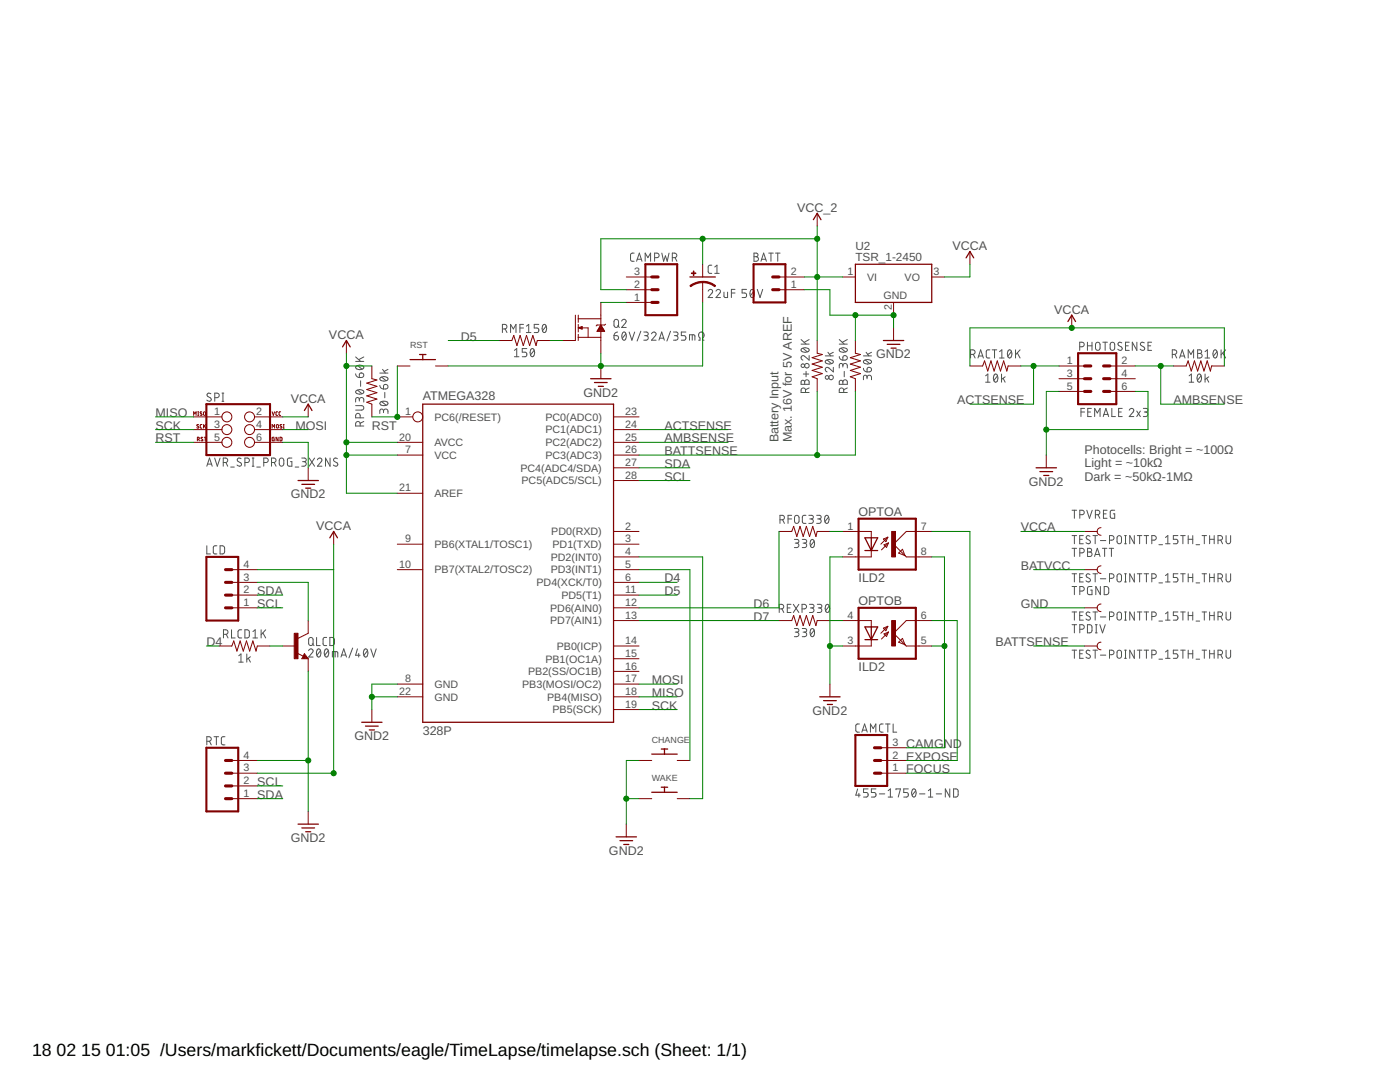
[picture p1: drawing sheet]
<svg xmlns="http://www.w3.org/2000/svg" width="279mm" height="216mm" viewBox="0 0 279 216" stroke-linecap="round" stroke-linejoin="round" font-family="sans-serif">
<g fill="none" stroke="#505050" stroke-width=".2">
<path d="M126.6 50.5h-.6l-.2 .4 .1 1 .1 .2h.6M127 52.1l.6-1.6 .5 1.6M127.2 51.7h.8M128.8 52.1v-1.6l.5 .9 .5-.9v1.6M130.6 51.4h.5a.46 .46 0 0 0 .5-.4 .46 .46 0 0 0-.5-.5h-.5v1.6M132.1 50.5l.3 1.6 .4-1 .4 1 .3-1.6M134.2 51.4h.4a.46 .46 0 0 0 .5-.4 .46 .46 0 0 0-.5-.5h-.4v1.6M134.7 51.4l.4 .7M141.3 58.1a.44 .44 0 0 1 .7-.3 .44 .44 0 0 1 .1 .7l-.8 .9h.9M142 52.9l-.5 .1-.2 .3 .1 1 .1 .2h.5M142.6 54.5h.9M142.6 53.3l.5-.4v1.6"/>
<path d="M142.9 58.1a.44 .44 0 0 1 .6-.3 .44 .44 0 0 1 .2 .7l-.8 .9h.9M144.5 58.3v.9l.3 .2h.4v-1.1M146 58.5h.7M146.7 57.7h-.7v1.7M149 57.7h-.9v.8h.5a.46 .46 0 0 1 .4 .4 .46 .46 0 0 1-.4 .5h-.5M149.9 57.8l.2-.1a.97 .97 0 0 1 0 1.7 1.02 1.02 0 0 1-.2-1.6zM150.5 50.5h.4a.36 .36 0 0 1 .4 .4 .36 .36 0 0 1-.4 .3 .46 .46 0 0 1 .5 .5 .46 .46 0 0 1-.5 .4h-.4zM150.5 58.1l-.7 .9M150.5 51.2h.4M151.1 57.7l.6 1.7 .5-1.7M151.9 52.1l.5-1.6 .6 1.6M152 51.7h.8"/>
<path d="M153.4 50.5h.9M153.9 50.5v1.6M154.8 50.5h.9M155.2 50.5v1.6M42.1 78.6l-.2-.1a.38 .38 0 0 0-.5 .1 .38 .38 0 0 0 .1 .5l.5 .3a.41 .41 0 0 1 0 .6 .41 .41 0 0 1-.6 0l-.1-.2M42.9 79.4h.4a.46 .46 0 0 0 .5-.5 .46 .46 0 0 0-.5-.5h-.4v1.7M44.3 78.4h.4M44.5 78.4v1.7M71 74.6l.1 .4 .6 .3M71 72.1h1.6M71 71.2l1 .9M71.1 78a1 1 0 0 1 1.5 .2 .97 .97 0 0 1-1.6 0z"/>
<path d="M71.1 73.1a1.02 1.02 0 0 1 1.5 .2 .95 .95 0 0 1-1.6 0zM71.4 77.9l.8 .7M71.4 72.9l.8 .8M71.7 79.8a.44 .44 0 0 1 .5-.5 .44 .44 0 0 1 .4 .5v.4M71.8 74.5a.47 .47 0 0 1 .8 .2 .47 .47 0 0 1-.4 .6h-.5zM72 76v1.1M72.6 71.2l-1 .6M75.8 76.9l.3 .6 .4 .1M75.8 74.4h1.6M75.9 75.4a1 1 0 0 1 1.5 .2 .97 .97 0 0 1-1.6 0zM76.2 75.2l.9 .8M76.3 73.7l.6 .7"/>
<path d="M76.6 76.8a.47 .47 0 0 1 .8 .2 .47 .47 0 0 1-.4 .6h-.5zM76.8 78.3v1.1M77.4 73.7l-.7 .4M100.3 65.6h.4a.46 .46 0 0 0 .5-.4 .46 .46 0 0 0-.5-.5h-.4v1.7M100.8 65.6l.4 .8M101.9 66.4v-1.7l.5 .9 .6-.9v1.7M102.7 69.9l.4-.3v1.6M102.7 71.2h.9M103.8 65.4h.7M104.5 64.7h-.7v1.7M105.1 65.1l.4-.4v1.7M105.1 66.4h.9"/>
<path d="M105.1 69.6h-.9v.7h.6a.46 .46 0 0 1 .3 .4 .46 .46 0 0 1-.3 .5h-.6M106 69.7l.2-.1a.95 .95 0 0 1 0 1.6 1.04 1.04 0 0 1-.2-1.5zM106.6 69.9l-.7 .9M107.5 64.7h-.9v.7h.6a.46 .46 0 0 1 .3 .5 .46 .46 0 0 1-.3 .5h-.6M108.4 64.8l.2-.1a.95 .95 0 0 1 0 1.7 1.04 1.04 0 0 1-.2-1.6zM109 65.1l-.7 .9M122.5 67h.6a.45 .45 0 0 1 .3 .5 .45 .45 0 0 1-.4 .4 .45 .45 0 0 1-.5-.5zM122.7 63.8l.3-.1 .3 .1a1.33 1.33 0 0 1 .1 1.3l-.4 .2-.3-.1-.2-.3zM123.3 66.3l-.6 .2-.2 .5M123.3 65l.3 .3M124.1 64.1a.45 .45 0 0 1 .6-.4 .45 .45 0 0 1 .1 .7l-.7 .9h.9M124.3 66.4l.2-.1a.97 .97 0 0 1 0 1.6 1 1 0 0 1-.2-1.5z"/>
<path d="M124.9 66.6l-.7 .9M125.6 66.3l.5 1.6 .6-1.6M127.9 66.1l-.8 2M128.5 66.3h.5a.36 .36 0 0 1 .4 .3 .36 .36 0 0 1-.4 .4h-.3M128.9 67a.46 .46 0 0 1 .5 .4 .46 .46 0 0 1-.5 .5h-.4M130 66.6a.45 .45 0 0 1 .7-.3 .45 .45 0 0 1 .1 .7l-.8 .9h.9M131.5 67.9l.6-1.6 .5 1.6M131.6 67.5h.9M133.8 66.1l-.7 2M134.4 66.3h.6a.36 .36 0 0 1 .3 .3 .36 .36 0 0 1-.3 .4h-.4M134.9 67a.46 .46 0 0 1 .4 .4 .46 .46 0 0 1-.4 .5h-.5M136.9 66.3h-.9v.7h.5a.46 .46 0 0 1 .4 .4 .46 .46 0 0 1-.4 .5h-.5"/>
<path d="M137.6 67.9v-1.1l1 .1 .1 1M138.2 66.8v1.1M139.4 67.9h.3v-.5a.62 .62 0 0 1-.2-.9 .62 .62 0 0 1 1 0 .62 .62 0 0 1-.3 .9v.5h.3M159.9 68.7h1.6M159.9 67.8l1 .9M160 76l.4-.1 .2 .3a.44 .44 0 0 1 .4-.4 .44 .44 0 0 1 .5 .4v.5h-1.6zM160 69.6a1 1 0 0 1 1.5 .2 .95 .95 0 0 1-1.6 0zM160.2 69.5l.9 .7M160.3 74.6h1.1M160.6 76.2v.5M160.8 78.3v-.4a.44 .44 0 0 0-.5-.5 .44 .44 0 0 0-.4 .5v.4h1.6M160.9 74.1v1.1"/>
<path d="M161.5 71v.9l-.9-.8a.44 .44 0 0 0-.7 .1 .44 .44 0 0 0 .3 .7M161.5 77.4l-.7 .4M161.5 67.8l-1 .5M164.7 71h1.6M164.8 71.9a1 1 0 0 1 1.5 .3 .95 .95 0 0 1-1.6 0zM165.1 71.8l.8 .8M165.2 70.3l.6 .7M166.3 73.3v.9l-.9-.8a.45 .45 0 0 0-.7 .2 .45 .45 0 0 0 .4 .6M166.3 70.3l-.8 .4M167.5 71.1l.1 .5 .6 .3M167.5 68.7h1.6M167.5 67.8l1 .9"/>
<path d="M167.6 76l.4-.1 .2 .3a.44 .44 0 0 1 .5-.4 .44 .44 0 0 1 .4 .4v.5h-1.6zM167.6 69.6a1 1 0 0 1 1.5 .2 .95 .95 0 0 1-1.6 0zM167.9 69.5l.8 .7M168.2 73a.44 .44 0 0 1 .5-.5 .44 .44 0 0 1 .4 .5v.4M168.2 73.2v-.3a.36 .36 0 0 0-.3-.4 .36 .36 0 0 0-.4 .4v.5M168.2 76.2v.5M168.3 71.1a.46 .46 0 0 1 .7 .1 .46 .46 0 0 1-.3 .7h-.5zM168.4 78.3v-.4a.44 .44 0 0 0-.5-.5 .44 .44 0 0 0-.4 .5v.4h1.6M168.5 74.1v1.1M169.1 77.4l-.7 .4M169.1 67.8l-1 .5M172.3 73.5l.1 .4 .6 .3"/>
<path d="M172.3 71h1.6M172.4 71.9a1 1 0 0 1 1.5 .3 .95 .95 0 0 1-1.6 0zM172.7 71.8l.9 .8M172.8 70.3l.6 .7M173 75.3a.44 .44 0 0 1 .5-.4 .44 .44 0 0 1 .4 .4v.5M173 75.6v-.4a.36 .36 0 0 0-.3-.3 .36 .36 0 0 0-.4 .3v.6M173.1 73.4a.47 .47 0 0 1 .8 .2 .47 .47 0 0 1-.4 .6h-.5zM173.9 70.3l-.7 .4M193.7 70.7h.5a.46 .46 0 0 0 .4-.4 .46 .46 0 0 0-.4-.5h-.5v1.6M194.2 70.7l.4 .7M195.2 71.4l.5-1.6 .6 1.6M195.3 71h.8"/>
<path d="M196.7 75l.4-.4v1.7M196.7 76.3h.9M197.5 69.8h-.5l-.2 .4 .1 1.1 .6 .1M198 69.8h.9M198.5 74.7l.2-.1a.97 .97 0 0 1 0 1.7 1.02 1.02 0 0 1-.2-1.6zM198.5 69.8v1.6M199.1 75l-.7 .9M199.5 71.4h.9M199.5 70.2l.4-.4v1.6M199.9 74.6v1.7M200.2 75.5l.4 .8M200.6 75.2l-.7 .5"/>
<path d="M201.3 69.9l.2-.1a.95 .95 0 0 1 0 1.6 1.04 1.04 0 0 1-.2-1.5zM201.8 70.2l-.7 .9M202.7 69.8v1.6M203 70.4l.6 1M203.6 69.8l-.9 1M215.5 69.2h.4a.46 .46 0 0 0 .5-.5 .46 .46 0 0 0-.5-.4h-.4v1.6M217 68.3v1.6M217 69h.9M217.9 68.3v1.6M218.8 68.4l.3-.1 .3 .1 .1 1.1a.46 .46 0 0 1-.4 .4 .46 .46 0 0 1-.5-.4v-.8zM220.1 68.3h.9M220.6 68.3v1.6"/>
<path d="M221.7 68.4l.3-.1 .3 .1 .2 1.1a.46 .46 0 0 1-.5 .4 .46 .46 0 0 1-.4-.4zM223.9 68.4l-.2-.1a.38 .38 0 0 0-.5 .1 .38 .38 0 0 0 .1 .6l.5 .2a.44 .44 0 0 1-.1 .7 .44 .44 0 0 1-.6-.2M224.6 69h.6M225.4 68.3h-.8v1.6h.8M226.9 68.3v1.6l-.9-1.6v1.6M228.4 68.4l-.2-.1a.37 .37 0 0 0-.5 .2 .37 .37 0 0 0 .1 .5l.5 .2a.38 .38 0 0 1 .1 .6 .38 .38 0 0 1-.5 .1l-.4-.2M229.1 69h.6M229.8 68.3h-.7v1.6h.7M234 70.7h.4a.46 .46 0 0 0 .4-.4 .46 .46 0 0 0-.4-.5h-.4v1.6M234.5 70.7l.3 .7M235.4 71.4l.5-1.6 .6 1.6M235.5 71h.9"/>
<path d="M237.1 71.4v-1.6l.6 .9 .5-.9v1.6M237.3 76.3h.9M237.3 75l.5-.4v1.7M239 69.8h.5a.36 .36 0 0 1 .3 .4 .36 .36 0 0 1-.3 .3 .46 .46 0 0 1 .4 .5 .46 .46 0 0 1-.4 .4h-.5zM239 70.5h.5M239.1 74.7l.2-.1a.95 .95 0 0 1 0 1.7 1.04 1.04 0 0 1-.2-1.6zM239.7 75l-.7 .9M240.5 74.6v1.7M240.5 71.4h.9M240.5 70.2l.5-.4v1.6M240.8 75.5l.4 .8M241.2 75.2l-.7 .5"/>
<path d="M242.3 69.9l.2-.1a.95 .95 0 0 1 0 1.6 1.04 1.04 0 0 1-.2-1.5zM242.9 70.2l-.8 .9M243.7 69.8v1.6M244.1 70.4l.5 1M244.6 69.8l-.9 1M41.3 93l.5-1.6 .6 1.6M41.4 92.6h.8M42.8 91.4l.6 1.6 .5-1.6M44.3 80.1h.4M44.6 92.3h.4a.44 .44 0 0 0 .4-.5 .44 .44 0 0 0-.4-.4h-.4v1.6M45.1 92.3l.3 .7M46 93.2h.8"/>
<path d="M48.1 91.5a.41 .41 0 0 0-.6 0 .41 .41 0 0 0 0 .6l.5 .3a.41 .41 0 0 1 .1 .6 .41 .41 0 0 1-.6-.1l-.2-.1M48.9 92.3h.4a.44 .44 0 0 0 .5-.5 .44 .44 0 0 0-.5-.4h-.4v1.6M50.3 91.4h.4M50.3 93h.4M50.5 91.4v1.6M51.2 93.2h.8M52.6 92.3h.5a.44 .44 0 0 0 .4-.5 .44 .44 0 0 0-.4-.4h-.5v1.6M54.2 92.3h.4a.44 .44 0 0 0 .5-.5 .44 .44 0 0 0-.5-.4h-.4v1.6M54.7 92.3l.4 .7M55.9 91.5l.3-.1 .3 .1 .1 1.1a.46 .46 0 0 1-.4 .4 .46 .46 0 0 1-.5-.4v-.8zM58.3 91.4h-.7l-.2 .2v1l.2 .4h.7v-.9h-.3M58.9 93.2h.7"/>
<path d="M60.2 91.4h.6a.36 .36 0 0 1 .3 .4 .36 .36 0 0 1-.3 .3h-.4M60.7 92.1a.46 .46 0 0 1 .4 .5 .46 .46 0 0 1-.4 .4h-.5M61.7 91.4l1.1 1.6M62.8 91.4l-1.1 1.6M63.4 91.8a.44 .44 0 0 1 .6-.4 .44 .44 0 0 1 .1 .7l-.7 .9h.8M65.9 91.4v1.6l-.9-1.6v1.6M67.3 91.5a.41 .41 0 0 0-.6 0 .41 .41 0 0 0 0 .6l.5 .3a.41 .41 0 0 1 .1 .6 .41 .41 0 0 1-.6-.1l-.2-.1M71 80.9h1.2a.44 .44 0 0 1 .4 .5 .44 .44 0 0 1-.4 .4h-1.2M71.7 80v-.3a.37 .37 0 0 0-.4-.4 .37 .37 0 0 0-.3 .4v.5M71.9 85v-.4a.46 .46 0 0 0-.5-.5 .46 .46 0 0 0-.4 .5v.4h1.6M71.9 83.4v-.5a.46 .46 0 0 0-.5-.4 .46 .46 0 0 0-.4 .4v.5h1.6M72.6 84.1l-.7 .4"/>
<path d="M75.9 80.2a1 1 0 0 1 1.5 .3 .97 .97 0 0 1-1.6 0zM76.2 80.1l.9 .8M76.5 82.1a.44 .44 0 0 1 .5-.5 .44 .44 0 0 1 .4 .5v.4M76.5 82.3v-.3a.37 .37 0 0 0-.3-.4 .37 .37 0 0 0-.4 .4v.5M215.7 82.2h.8M216.5 81.5h-.8v1.6M217.1 82.2h.5M217.8 81.5h-.7v1.6h.7M218.5 83.1v-1.6l.5 .9 .5-.9v1.6M220.2 83.1l.5-1.6 .6 1.6M220.3 82.7h.8M221.9 81.5v1.6h.7"/>
<path d="M223.2 82.2h.6M224 81.5h-.8v1.6h.8M225.4 81.9a.45 .45 0 0 1 .6-.4 .45 .45 0 0 1 .1 .7l-.7 .9h.9M226.9 82l.7 1.1M227.6 82l-.7 1.1M228.2 81.5h.5a.36 .36 0 0 1 .4 .4 .36 .36 0 0 1-.4 .3h-.3M228.6 82.2a.46 .46 0 0 1 .5 .5 .46 .46 0 0 1-.5 .4h-.4M41.3 108.9v1.6h.7M43.3 108.9h-.5l-.2 .4v1l.2 .2h.5M43.9 108.9h.7l.2 .3v.9l-.2 .4h-.7zM155.7 103.7h.4a.44 .44 0 0 0 .4-.4 .44 .44 0 0 0-.4-.5h-.4v1.6M156.2 103.7l.3 .7"/>
<path d="M157.3 103.5h.7M158 102.8h-.7v1.6M158.5 107.6h.6a.37 .37 0 0 1 .3 .4 .37 .37 0 0 1-.3 .4h-.4M158.7 103l.3-.2 .3 .2 .2 .3v.7a.46 .46 0 0 1-.5 .4 .46 .46 0 0 1-.4-.4zM159 108.4a.44 .44 0 0 1 .4 .4 .44 .44 0 0 1-.4 .5h-.5M160.1 107.6h.5a.37 .37 0 0 1 .4 .4 .37 .37 0 0 1-.4 .4h-.3M160.5 108.4a.44 .44 0 0 1 .5 .4 .44 .44 0 0 1-.5 .5h-.4M160.8 102.8h-.5l-.2 .4v1l.2 .2h.5M161.4 102.8h.6a.36 .36 0 0 1 .3 .4 .36 .36 0 0 1-.3 .3h-.4M161.9 107.8l.2-.2a.97 .97 0 0 1 0 1.7 1 1 0 0 1-.2-1.5zM161.9 103.5a.44 .44 0 0 1 .4 .5 .44 .44 0 0 1-.4 .4h-.5M162.5 108l-.7 .9"/>
<path d="M163 102.8h.5a.36 .36 0 0 1 .4 .4 .36 .36 0 0 1-.4 .3h-.3M163.4 103.5a.44 .44 0 0 1 .5 .5 .44 .44 0 0 1-.5 .4h-.4M164.8 102.9l.2-.1a.93 .93 0 0 1 0 1.6 1.02 1.02 0 0 1-.2-1.5zM165.4 103.2l-.8 .9M214 114.5h.9M214 106.9h.9M214 109.4h.9M214 117h.9M214 101.8h.9M214.4 101.8v1.6M214.4 106.9v1.6M214.4 109.4v1.6"/>
<path d="M214.4 114.5v1.6M214.4 117v1.7M215.5 107.6h.5M215.5 115.2h.5M215.5 110.3h.4a.46 .46 0 0 0 .5-.4 .46 .46 0 0 0-.5-.5h-.4v1.6M215.5 117.9h.4a.46 .46 0 0 0 .5-.4 .46 .46 0 0 0-.5-.5h-.4v1.7M215.5 102.7h.4a.44 .44 0 0 0 .5-.4 .44 .44 0 0 0-.5-.5h-.4v1.6M216.2 114.5h-.7v1.6h.7M216.2 106.9h-.7v1.6h.7M216.9 101.8l.5 1.6 .6-1.6M217 109.4h.5a.37 .37 0 0 1 .4 .4 .37 .37 0 0 1-.4 .4 .44 .44 0 0 1 .5 .4 .44 .44 0 0 1-.5 .4h-.5zM217 110.2h.5"/>
<path d="M217.5 114.6a.41 .41 0 0 0-.5-.1 .41 .41 0 0 0-.1 .6l.5 .3a.44 .44 0 0 1 0 .7 .44 .44 0 0 1-.7-.2M217.5 107a.41 .41 0 0 0-.5-.1 .41 .41 0 0 0-.1 .6l.5 .3a.44 .44 0 0 1 0 .7 .44 .44 0 0 1-.7-.2M217.9 117h-.5l-.3 .3-.1 1 .3 .3 .6 .1v-.9h-.2M218.1 114.5h.9M218.1 106.9h.9M218.4 111l.6-1.6 .5 1.6M218.6 106.9v1.6M218.6 114.5v1.6M218.6 110.6h.8M218.6 102.7h.5a.44 .44 0 0 0 .4-.4 .44 .44 0 0 0-.4-.5h-.5v1.6M219.1 102.7l.4 .7M219.6 115.5h1.1"/>
<path d="M219.6 107.9h1.1M219.6 117v1.7l-.9-1.7v1.7M220 109.4h.9M220.2 102.5h.5M220.4 117l.6 .1 .2 .2 .1 .9-.3 .4-.6 .1zM220.5 109.4v1.6M220.9 101.8h-.7v1.6h.7M221.4 109.4h.8M221.4 115.4h.5a.46 .46 0 0 0 .4-.5 .46 .46 0 0 0-.4-.4h-.5v1.6M221.4 107.8h.5a.46 .46 0 0 0 .4-.5 .46 .46 0 0 0-.4-.4h-.5v1.6M221.8 109.4v1.6M222.5 101.8h-.7l-.2 .2v1.1l.2 .3h.7v-.9h-.3"/>
<path d="M223.1 114.6l.3-.1 .3 .1 .1 1.1a.44 .44 0 0 1-.4 .4 .44 .44 0 0 1-.5-.4zM223.1 107l.3-.1 .3 .1 .1 1.1a.44 .44 0 0 1-.4 .4 .44 .44 0 0 1-.5-.4zM224.4 114.5h.4M224.4 116.1h.4M224.4 106.9h.4M224.4 108.5h.4M224.6 106.9v1.6M224.6 114.5v1.6M226.4 106.9v1.6l-.9-1.6v1.6M226.4 114.5v1.6l-.9-1.6v1.6M227 114.5h.9M227 106.9h.9"/>
<path d="M227.4 106.9v1.6M227.4 114.5v1.6M228.3 114.5h.9M228.3 106.9h.9M228.8 106.9v1.6M228.8 114.5v1.6M229.9 115.4h.4a.46 .46 0 0 0 .5-.5 .46 .46 0 0 0-.5-.4h-.4v1.6M229.9 107.8h.4a.46 .46 0 0 0 .5-.5 .46 .46 0 0 0-.5-.4h-.4v1.6M231.3 116.3h.7M231.3 108.7h.7M232.6 116.1h.9M232.6 114.9l.5-.4v1.6"/>
<path d="M232.6 107.3l.5-.4v1.6M232.6 108.5h.9M235.1 114.5h-.9v.7h.5a.45 .45 0 0 1 .4 .5 .45 .45 0 0 1-.4 .4h-.5M235.1 106.9h-.9v.7h.5a.45 .45 0 0 1 .4 .5 .45 .45 0 0 1-.4 .4h-.5M235.6 114.5h.9M235.6 106.9h.9M236.1 106.9v1.6M236.1 114.5v1.6M237.1 107.6h.9M237.1 115.2h.9M237.1 106.9v1.6M237.1 114.5v1.6"/>
<path d="M238 106.9v1.6M238 114.5v1.6M238.7 116.3h.7M238.7 108.7h.7M239.9 114.5h.9M239.9 106.9h.9M240.3 106.9v1.6M240.3 114.5v1.6M241.4 107.6h.9M241.4 115.2h.9M241.4 106.9v1.6M241.4 114.5v1.6"/>
<path d="M242.3 106.9v1.6M242.3 114.5v1.6M243.1 115.4h.4a.46 .46 0 0 0 .5-.5 .46 .46 0 0 0-.5-.4h-.4v1.6M243.1 107.8h.4a.46 .46 0 0 0 .5-.5 .46 .46 0 0 0-.5-.4h-.4v1.6M243.6 115.4l.4 .7M243.6 107.8l.4 .7M244.7 114.5v1.2a.46 .46 0 0 0 .4 .4 .46 .46 0 0 0 .5-.4v-1.2M244.7 106.9v1.2a.46 .46 0 0 0 .4 .4 .46 .46 0 0 0 .5-.4v-1.2M44.6 126.6h.5a.46 .46 0 0 0 .4-.5 .46 .46 0 0 0-.4-.4h-.5v1.6M45.1 126.6l.4 .7M46.2 125.7v1.6h.7M47.6 130.9l.5-.4v1.6"/>
<path d="M47.6 132.1h.9M48.2 125.7h-.5l-.2 .3 .1 1.2 .6 .1M48.9 125.7h.6l.2 .2v1.1l-.2 .3h-.6zM49.3 130.5v1.6M49.6 131.4l.4 .7M50 131l-.7 .6M50.5 127.3h.9M50.5 126l.4-.3v1.6M52.1 125.7v1.6M52.5 126.3l.5 1M53 125.7l-.9 1M61.6 129.8a.44 .44 0 0 1 .6-.3 .44 .44 0 0 1 .2 .7l-.8 .9h.9"/>
<path d="M61.7 127.3l.3-.1 .4 .1 .1 1.1a.44 .44 0 0 1-.5 .4 .44 .44 0 0 1-.4-.4zM62.3 128.5l.4 .3M63.2 127.2v1.6h.7M63.4 129.6l.2-.1a.97 .97 0 0 1 0 1.6 1.02 1.02 0 0 1-.2-1.5zM64 129.8l-.8 .9M64.9 129.6l.3-.1a.97 .97 0 0 1 0 1.6 1.02 1.02 0 0 1-.3-1.5zM65.2 127.2h-.5l-.2 .4v1l.2 .2h.5M65.5 129.8l-.7 .9M65.8 127.2h.6l.3 .3a1.33 1.33 0 0 1-.1 1.2l-.8 .1zM66.3 131.1v-1.1l1.1 .1v1M66.9 130v1.1M68.1 131.1l.5-1.6 .6 1.6"/>
<path d="M68.2 130.7h.8M70.4 129.3l-.8 2M71.3 129.5l-.3 1.2h.9M71.6 130.4v.7M72.7 129.6l.3-.1a.97 .97 0 0 1 0 1.6 1.02 1.02 0 0 1-.3-1.5zM73.3 129.8l-.7 .9M74 129.5l.5 1.6 .6-1.6M155.5 121.5h.5a.46 .46 0 0 0 .4-.5 .46 .46 0 0 0-.4-.4h-.5v1.6M156.1 121.5l.3 .7M157.1 121.3h.6M157.9 120.6h-.8v1.6h.8M158.3 120.6l1.1 1.6"/>
<path d="M158.5 125.4h.6a.36 .36 0 0 1 .3 .4 .36 .36 0 0 1-.3 .3h-.4M159 126.1a.46 .46 0 0 1 .4 .5 .46 .46 0 0 1-.4 .4h-.5M159.4 120.6l-1.1 1.6M160.1 121.5h.4a.46 .46 0 0 0 .5-.5 .46 .46 0 0 0-.5-.4h-.4v1.6M160.1 125.4h.5a.36 .36 0 0 1 .4 .4 .36 .36 0 0 1-.4 .3h-.3M160.5 126.1a.46 .46 0 0 1 .5 .5 .46 .46 0 0 1-.5 .4h-.4M161.5 120.6h.6a.36 .36 0 0 1 .4 .3 .36 .36 0 0 1-.4 .4h-.4M161.9 125.5l.2-.1a.97 .97 0 0 1 0 1.6 1.02 1.02 0 0 1-.2-1.5zM162 121.3a.46 .46 0 0 1 .5 .5 .46 .46 0 0 1-.5 .4h-.5M162.5 125.8l-.7 .9M163.1 120.6h.6a.36 .36 0 0 1 .3 .3 .36 .36 0 0 1-.3 .4h-.4M163.6 121.3a.46 .46 0 0 1 .4 .5 .46 .46 0 0 1-.4 .4h-.5"/>
<path d="M164.9 120.7l.2-.1a.95 .95 0 0 1 0 1.6 1.04 1.04 0 0 1-.2-1.5zM165.5 120.9l-.7 1M214 122.1h.9M214 129.7h.9M214 124.7h.9M214.4 122.1v1.6M214.4 124.7v1.6M214.4 129.7v1.7M215.5 122.8h.5M215.5 130.5h.5M215.5 125.6h.4a.46 .46 0 0 0 .5-.5 .46 .46 0 0 0-.5-.4h-.4v1.6M216.2 122.1h-.7v1.6h.7"/>
<path d="M216.2 129.7h-.7v1.7h.7M217 124.7h.7l.2 .2v.9l-.2 .4-.7 .1zM217.5 122.3l-.2-.1a.38 .38 0 0 0-.5 .1 .38 .38 0 0 0 .1 .5l.5 .3a.44 .44 0 0 1 0 .7 .44 .44 0 0 1-.7-.3M217.5 129.9l-.2-.1a.38 .38 0 0 0-.5 .1 .38 .38 0 0 0 .1 .5l.5 .3a.44 .44 0 0 1 0 .7 .44 .44 0 0 1-.7-.3M218.1 122.1h.9M218.1 129.7h.9M218.6 122.1v1.6M218.6 129.7v1.7M218.6 124.7h.4M218.6 126.3h.4M218.8 124.7v1.6M219.5 124.7l.5 1.6 .6-1.6"/>
<path d="M219.6 130.7h1.1M219.6 123.1h1.1M221.4 123h.5a.46 .46 0 0 0 .4-.4 .46 .46 0 0 0-.4-.5h-.5v1.6M221.4 130.6h.5a.46 .46 0 0 0 .4-.4 .46 .46 0 0 0-.4-.5h-.5v1.7M223.1 122.3l.3-.2 .4 .3v.9a.44 .44 0 0 1-.4 .4 .44 .44 0 0 1-.5-.4zM223.1 129.9l.3-.2 .3 .2 .1 1a.44 .44 0 0 1-.4 .5 .44 .44 0 0 1-.5-.5zM224.4 122.1h.4M224.4 123.7h.4M224.4 129.7h.4M224.4 131.4h.4M224.6 122.1v1.6M224.6 129.7v1.7"/>
<path d="M226.4 122.1v1.6l-.9-1.6v1.6M226.4 129.7v1.7l-.9-1.7v1.7M227 122.1h.9M227 129.7h.9M227.4 122.1v1.6M227.4 129.7v1.7M228.3 122.1h.9M228.3 129.7h.9M228.8 122.1v1.6M228.8 129.7v1.7M229.9 123h.4a.46 .46 0 0 0 .5-.4 .46 .46 0 0 0-.5-.5h-.4v1.6M229.9 130.6h.4a.46 .46 0 0 0 .5-.4 .46 .46 0 0 0-.5-.5h-.4v1.7"/>
<path d="M231.3 123.9h.7M231.3 131.5h.7M232.6 122.5l.5-.4v1.6M232.6 130.1l.5-.4v1.7M232.6 123.7h.9M232.6 131.4h.9M235.1 122.1h-.9v.7h.5a.46 .46 0 0 1 .4 .5 .46 .46 0 0 1-.4 .4h-.5M235.1 129.7h-.9v.8h.5a.46 .46 0 0 1 .4 .4 .46 .46 0 0 1-.4 .5h-.5M235.6 122.1h.9M235.6 129.7h.9M236.1 122.1v1.6M236.1 129.7v1.7"/>
<path d="M237.1 122.1v1.6M237.1 129.7v1.7M237.1 122.8h.9M237.1 130.5h.9M238 122.1v1.6M238 129.7v1.7M238.7 123.9h.7M238.7 131.5h.7M239.9 122.1h.9M239.9 129.7h.9M240.3 122.1v1.6M240.3 129.7v1.7"/>
<path d="M241.4 122.1v1.6M241.4 129.7v1.7M241.4 122.8h.9M241.4 130.5h.9M242.3 122.1v1.6M242.3 129.7v1.7M243.1 123h.4a.46 .46 0 0 0 .5-.4 .46 .46 0 0 0-.5-.5h-.4v1.6M243.1 130.6h.4a.46 .46 0 0 0 .5-.4 .46 .46 0 0 0-.5-.5h-.4v1.7M243.6 123l.4 .7M243.6 130.6l.4 .8M244.7 122.1v1.2a.46 .46 0 0 0 .4 .4 .46 .46 0 0 0 .5-.4v-1.2M244.7 129.7v1.2a.46 .46 0 0 0 .4 .5 .46 .46 0 0 0 .5-.5v-1.2"/>
<path d="M41.3 147.9h.4a.46 .46 0 0 0 .5-.4 .46 .46 0 0 0-.5-.5h-.4v1.6M41.8 147.9l.4 .7M42.7 147h.9M43.2 147v1.6M44.9 147h-.5l-.2 .4v1l.2 .2h.5M171.2 157.4l-.4 1.3h.9M171.4 158.3v.7M171.5 144.5h-.5l-.2 .3v1.1l.2 .1 .5 .1M172 146.1l.6-1.6 .5 1.6M172.1 145.7h.9M173.2 157.4h-.9v.7h.6a.46 .46 0 0 1 .4 .5 .46 .46 0 0 1-.4 .4h-.6M173.7 146.1v-1.6l.6 .9 .5-.9v1.6"/>
<path d="M174.8 157.4h-.9v.7h.6a.46 .46 0 0 1 .3 .5 .46 .46 0 0 1-.3 .4h-.6M175.5 158.4h1.1M176.3 144.5h-.6l-.2 .3 .1 1.1 .1 .1 .6 .1M176.7 144.5h.9M177.2 144.5v1.6M177.2 159h.9M177.2 157.8l.5-.4v1.6M178.2 144.5v1.6h.8M178.8 157.6v-.2h.9l-.4 1.6M181.3 157.4h-.9v.7h.5a.46 .46 0 0 1 .4 .5 .46 .46 0 0 1-.4 .4h-.5M182.1 157.5l.3-.1a.97 .97 0 0 1 0 1.6 1.03 1.03 0 0 1-.3-1.5zM182.8 157.8l-.8 .9"/>
<path d="M183.5 158.4h1.1M185.3 159h.9M185.3 157.8l.4-.4v1.6M186.8 158.4h1.1M189.5 157.4v1.6l-.8-1.6v1.6M190.3 157.4h.6l.3 .3v1l-.3 .3h-.6z"/>
<circle cx="160.2" cy="73" r=".36"/>
<circle cx="161" cy="73" r=".46"/>
<circle cx="165.1" cy="75.3" r=".36"/>
<circle cx="165.9" cy="75.3" r=".45"/>
</g>
<g fill="none" stroke="#800000" stroke-width=".25">
<path d="M137.7 55.3h5.1M162.3 43.8l.8-1.2 .8 1.2M170.7 52.7h15.2v7.6h-15.2zM192.8 51.5l.8-1.3 .7 1.3M68.4 69.2l.7-1.3 .8 1.3M81.8 71.8h5.1M83.7 70.7h1.3M84.4 70.7v1.1M117.9 75.6h4M118.6 76.3h2.6M119.4 77.1h1M176.3 67.9h4.1"/>
<path d="M177.1 68.7h2.5M177.8 69.5h1M213.1 64.2l.8-1.3 .8 1.3M59.5 95.9h4M60.2 96.6h2.6M60.7 81.9l.8-1.3 .8 1.3M61 97.4h1M84.4 80.6h38v63.5h-38zM206.8 93.3h4M207.5 94.1h2.6M208.3 94.9h1M65.8 107.3l.8-1.3 .8 1.3"/>
<path d="M172.6 107.3h2.6l-1.3 2.6zM172.6 109.9h2.6M173.9 107.3v2.6M60.7 130.9l.2 .3h-.4l.2-.5 .6 .6h-.8M163.6 139h4.1M164.4 139.8h2.5M172.6 125.1h2.6l-1.3 2.5zM172.6 127.6h2.6M173.9 125.1v2.5M72.2 144.1h4M72.9 144.9h2.6M73.7 145.6h1"/>
<path d="M130.1 150.5h5M130.1 158.1h5M132 149.5h1.2M132 157.1h1.2M132.6 149.5v1M132.6 157.1v1M165.1 140.6h1M59.5 164.4h4M60.2 165.2h2.6M61 166h1M123 167h4M123.7 167.7h2.6"/>
<path d="M124.5 168.5h1"/>
</g>
<g fill="none" stroke="#800000" stroke-width=".2">
<path d="M125 55.3h5.1M125 57.8h5.1M140.2 52.7v2.6M140.2 56.3v4M155.5 55.3h5M155.5 57.8h5M163.1 42.6v2.5M168.2 55.3h2.5M185.9 55.3h2.6M193.6 50.2v2.5M69.1 67.9v2.6M74.2 73v2.6l1 .2-2 .7 2 .6-2 .6 2 .7-2 .6 2 .6-2 .7 1 .3v2.6"/>
<path d="M79.3 73h2.5M86.9 73h2.6M99.6 67.9h2.6l.3-1 .7 2.1 .6-2.1 .6 2.1 .7-2.1 .6 2.1 .6-2.1 .7 2.1 .2-1.1h2.6M114.8 62.9v5h-2.5M115.4 62.9v1.4M115.4 64.7v1.6M115.4 66.7v1.2M115.4 67.3h4.5M115.4 63.6h4.5M115.4 65.4l.8-.2v.5zM115.4 65.4h2v1.9M115.7 65.3h.5"/>
<path d="M115.8 65.6h.4M116.1 65.2h.1M119.2 66h1.4M119.3 65.9h1.2M119.4 65.8h1.1M119.4 65.7h1M119.5 65.6h.8M119.6 65.4h.7M119.7 65.3h.5M119.7 65.2h.4M119.8 65.1h.3M119.9 65h.1"/>
<path d="M119.9 60.3v4.6M119.9 66.1v4.4M119.9 73v2.6M119.9 64.9l.8 1.2h-1.6zM120.9 64.7l-.2 .2h-1.6l-.1 .1M125 60.3h5.1M163.1 67.9v2.6l1 .2-2 .7 2 .6-2 .6 2 .7-2 .6 2 .6-2 .7 1 .4v2.5M170.7 67.9v2.6l1 .2-2 .7 2 .6-2 .6 2 .7-2 .6 2 .6-2 .7 1 .4v2.5M178.3 60.3v2.6M178.3 65.4v2.5M193.6 73h2.5l.4-1 .6 2 .7-2 .6 2 .6-2 .7 2 .6-2 .6 2 .3-1h2.5M211.3 73h5.1"/>
<path d="M211.3 75.6h5.1M211.3 78.1h5.1M213.9 62.9v2.5M221.5 73h5.1M221.5 75.6h5.1M221.5 78.1h5.1M234.2 73h2.5l.4-1 .6 2 .7-2 .6 2 .6-2 .7 2 .6-2 .7 2 .2-1h2.5M38.7 88.3h5.6M38.7 85.7h5.6M38.7 83.2h5.6M38.7 82.9v-.7l.2 .4 .2-.4v.7M39.4 87.7l.3-.1 .1-.3-.4-.1v.8"/>
<path d="M39.5 82.9h.1M39.5 82.2h.1M39.6 82.2v.7M39.6 87.7l.2 .3M39.6 84.8l-.1-.1-.2 .2 .3 .2v.3l-.3-.1M40.3 82.2h-.3l-.1 .1 .4 .5h-.4M40.3 84.7l-.3 .2v.5h.3M40.4 87.3l-.3 .1 .4 .5h-.4M40.6 84.7v.7M40.6 82.3h.4l-.1 .6-.3-.1zM40.7 87.2h.4M40.8 85l.2 .4"/>
<path d="M41 87.2v.8M41 84.7l-.4 .5M50.8 88.3h5.6M50.8 85.7h5.6M50.8 83.2h5.6M54.3 85.4v-.7l.2 .4 .3-.4v.7M54.3 82.2l.2 .7 .3-.7M54.7 87.2l-.4 .1 .1 .6 .3 .1v-.4h-.1M55.2 84.8h.3v.6l-.3-.1zM55.4 82.2l-.3 .1v.5l.3 .1M55.5 87.2v.8l-.4-.8v.8M55.9 87.2l.4 .1-.1 .6-.3 .1z"/>
<path d="M56 82.2l-.3 .1v.5l.3 .1M56.2 84.8l-.2-.1-.1 .2 .3 .2v.3l-.3-.1M56.5 85.4h.2M56.5 84.7h.2M56.6 84.7v.7M61.5 80.6v2.6M61.5 93.3v2.6M79.3 90.8h5.1M79.3 98.4h5.1M79.3 88.3h5.1M79.3 83.2h3.1M122.4 90.8h5.1"/>
<path d="M122.4 88.3h5.1M122.4 95.9h5.1M122.4 93.3h5.1M122.4 85.7h5.1M122.4 83.2h5.1M208.8 90.8v2.5M46.3 113.7h5.1M46.3 118.7h5.1M46.3 116.2h5.1M66.6 106v2.6M79.3 113.7h5.1M79.3 108.6h5.1"/>
<path d="M122.4 113.7h5.1M122.4 108.6h5.1M122.4 118.7h5.1M122.4 116.2h5.1M122.4 111.1h5.1M122.4 106h5.1M155.5 106h2.5l.4-1 .6 2.1 .7-2.1 .6 2.1 .6-2.1 .7 2.1 .6-2.1 .6 2.1 .3-1.1h2.5M168.2 106h5.7v1.3M173.9 109.9v1.2h-5.7M176.3 107.6l.9-.4-.4 .9zM176.4 108.7l.9-.4-.4 .9zM177.2 107.2l-1.4 1.4"/>
<path d="M177.3 108.3l-1.4 1.4M180.1 109.6l.5 1.3-1.3-.5zM185.9 106h-5l-2.6 2.6 2.6 2.5h5M216.4 113.7h2.6M216.4 106h2.6M219.7 112.9a.76 .76 0 0 0-.7 .8 .76 .76 0 0 0 .7 .7M219.7 105.3a.76 .76 0 0 0-.7 .7 .76 .76 0 0 0 .7 .8M43.7 128.9h2.6l.4-1 .6 2 .6-2 .7 2 .6-2 .6 2 .7-2 .6 2 .3-1h2.5M46.3 121.3h5.1M56.4 128.9h2.6M59.3 130.3l1.2 .6M60.7 130.4l.8 1h-1.3z"/>
<path d="M61.5 123.8v2.6l-2 1M61.5 131.4v2.6M79.3 136.5h5.1M79.3 139h5.1M122.4 136.5h5.1M122.4 139h5.1M122.4 134h5.1M122.4 131.4h5.1M122.4 128.9h5.1M122.4 123.8h5.1M122.4 121.3h5.1M155.5 123.8h2.5l.4-1 .6 2 .7-2 .6 2 .6-2 .7 2 .6-2 .6 2 .3-1h2.5"/>
<path d="M165.6 136.5v2.5M168.2 123.8h5.7v1.3M173.9 127.6v1.3h-5.7M176.3 125.3l.9-.3-.4 .9zM176.4 126.5l.9-.4-.4 .9zM177.2 125l-1.4 1.4M177.3 126.1l-1.4 1.4M180.1 127.4l.5 1.3-1.3-.6zM185.9 123.8h-5l-2.6 2.6 2.6 2.5h5M216.4 128.9h2.6M216.4 121.3h2.6M219.7 120.5a.76 .76 0 0 0-.7 .8 .76 .76 0 0 0 .7 .7"/>
<path d="M219.7 128.1a.76 .76 0 0 0-.7 .8 .76 .76 0 0 0 .7 .8M46.3 159.4h5.1M46.3 156.8h5.1M46.3 154.3h5.1M46.3 151.7h5.1M74.2 141.6v2.5M122.4 141.6h5.1M127.5 159.4h2.6M127.5 151.7h2.6M135.1 159.4h2.6M135.1 151.7h2.6M175.8 154.3h5.1"/>
<path d="M175.8 151.7h5.1M175.8 149.2h5.1M61.5 161.9v2.5M125 164.4v2.6"/>
<circle cx="45.3" cy="88.3" r=".99"/>
<circle cx="45.3" cy="83.2" r=".99"/>
<circle cx="45.3" cy="85.7" r=".99"/>
<circle cx="49.8" cy="88.3" r=".99"/>
<circle cx="49.8" cy="83.2" r=".99"/>
<circle cx="49.8" cy="85.7" r=".99"/>
<circle cx="83.4" cy="83.2" r=".99"/>
</g>
<path d="M128.8 52.7h6.3v10.2h-6.3zM150.4 52.7h6.3v7.6h-6.3zM215.2 70.5h7.6v10.1h-7.6zM41.2 80.6h12.7v10.2h-12.7zM41.2 111.1h6.3v12.7h-6.3zM171.3 103.5h11.5v10.2h-11.5zM171.3 121.3h11.5v10.1h-11.5zM41.2 149.2h6.3v12.7h-6.3zM170.7 146.7h6.4v10.1h-6.4z" fill="none" stroke="#800000" stroke-width=".42"/>
<g fill="none" stroke="#800000" stroke-width=".61">
<path d="M130.1 55.3h1.2M130.1 57.8h1.2M154.2 55.3h1.3M154.2 57.8h1.3M130.1 60.3h1.2M216.4 78.1h1.3M216.4 75.6h1.3M216.4 73h1.3M220.2 78.1h1.3M220.2 75.6h1.3M220.2 73h1.3M45 116.2h1.3"/>
<path d="M45 118.7h1.3M45 113.7h1.3M45 121.3h1.3M45 154.3h1.3M45 156.8h1.3M45 159.4h1.3M45 151.7h1.3M174.5 154.3h1.3M174.5 151.7h1.3M174.5 149.2h1.3"/>
</g>
<g fill="#800000" stroke="#800000" stroke-width=".2">
<path d="M58.7 126.4h.8v5h-.8z"/>
<path d="M177.9 106h.8v5.1h-.8z"/>
<path d="M177.9 123.8h.8v5.1h-.8z"/>
<path d="M138 54.5h.9v.1h-.9z"/>
<path d="M138.4 54.1h.1v.9h-.1z"/>
</g>
<g fill="#800000" stroke="#800000" stroke-width=".2">
<path d="M140.2 56.1l1.4 .2 1.2 .7-.2 .2-1.3-.7-1.1-.1z" fill-rule="evenodd"/>
<path d="M137.7 57l1.2-.6 1.3-.2v.2l-1 .1-1.4 .7z" fill-rule="evenodd"/>
</g>
<g fill="none" stroke="#008000" stroke-width=".2">
<path d="M140.2 47.6v5.1M160.5 55.3h7.7M160.5 57.8h5.1v5.1h12.7v2.5M163.1 47.6h-43.2v10.2h5.1M163.1 45.1v22.8M193.6 52.7v2.6h-5.1M69.1 70.5v27.9h10.2M69.1 73h5.1M79.3 73v10.2h-5.1M89.5 67.9h10.1M109.8 67.9h2.5M119.9 70.5v2.5"/>
<path d="M119.9 60.3h5.1M140.2 60.3v12.7h-50.7M163.1 78.1v12.7M170.7 78.1v12.7h-43.2M170.7 62.9v5M193.6 73v-7.6h50.7v7.6M203.7 73h7.6M206.3 73v7.6h-12.7M211.3 78.1h-2.5v12.7M226.6 73h7.6M226.6 78.1h2.5v7.6h-20.3M231.6 73v7.6h12.7"/>
<path d="M31 83.2h7.7M31 88.3h7.7M31 85.7h7.7M56.4 83.2h5.1M56.4 88.3h5.1v5M56.4 85.7h5.1M69.1 90.8h10.2M69.1 88.3h10.2M127.5 88.3h17.8M127.5 85.7h17.8M127.5 95.9h10.2M127.5 93.3h10.2"/>
<path d="M51.4 113.7h15.2M51.4 118.7h5M51.4 116.2h10.1v7.6M66.6 108.6v45.7h-15.2M127.5 113.7h10.2v38M127.5 111.1h12.7v48.3h-2.5M127.5 118.7h7.6M127.5 116.2h7.6M155.5 106v15.3h-28M165.6 106h2.6M168.2 111.1h-2.6v25.4M185.9 106h7.7v48.3h-12.7"/>
<path d="M185.9 111.1h2.6v38.1h-7.6M203.7 106h12.7M206.3 113.7h10.1M41.2 128.9h2.5M51.4 121.3h5M53.9 128.9h2.5M61.5 134v27.9M74.2 139h5.1M79.3 136.5h-5.1v5.1M127.5 136.5h7.6M127.5 139h7.6M127.5 123.8h28"/>
<path d="M165.6 128.9h2.6M165.6 123.8h2.6M185.9 123.8h5.1v27.9h-10.1M185.9 128.9h2.6M206.3 121.3h10.1M206.3 128.9h10.1M51.4 156.8h5M51.4 159.4h5M51.4 151.7h10.1M125 159.4h2.5M127.5 141.6h7.6M127.5 151.7h-2.5v12.7"/>
</g>
<g fill="#008000" stroke="#008000" stroke-width=".2">
<circle cx="69.1" cy="88.3" r=".51"/>
<circle cx="69.1" cy="73" r=".51"/>
<circle cx="69.1" cy="90.8" r=".51"/>
<circle cx="66.6" cy="154.3" r=".51"/>
<circle cx="213.9" cy="65.4" r=".51"/>
<circle cx="61.5" cy="151.7" r=".51"/>
<circle cx="125" cy="159.4" r=".51"/>
<circle cx="119.9" cy="73" r=".51"/>
<circle cx="178.3" cy="62.9" r=".51"/>
<circle cx="170.7" cy="62.9" r=".51"/>
<circle cx="208.8" cy="85.7" r=".51"/>
<circle cx="165.6" cy="128.9" r=".51"/>
<circle cx="74.2" cy="139" r=".51"/>
<circle cx="163.1" cy="55.3" r=".51"/>
<circle cx="163.1" cy="47.6" r=".51"/>
<circle cx="140.2" cy="47.6" r=".51"/>
<circle cx="163.1" cy="90.8" r=".51"/>
<circle cx="231.6" cy="73" r=".51"/>
<circle cx="206.3" cy="73" r=".51"/>
<circle cx="188.5" cy="128.9" r=".51"/>
<circle cx="79.3" cy="83.2" r=".51"/>
</g>
<g font-size="3.5">
<text x="6.4" y="210.7">18</text>
<text x="11.3" y="210.7">02</text>
<text x="16.2" y="210.7">15</text>
<text x="21.1" y="210.7">01:05 /Users/markfickett/Documents/eagle/TimeLapse/timelapse.sch (Sheet: 1/1)</text>
</g>
<g font-size="2.5" fill="#505050">
<text x="159.1" y="42.3">VCC_2</text>
<text x="190.1" y="49.9">VCCA</text>
<text x="210.4" y="62.6">VCCA</text>
<text x="65.7" y="67.7">VCCA</text>
<text x="92" y="68">D5</text>
<text x="174.9" y="71.5">GND2</text>
<text x="31" y="83.2">MISO</text>
<text x="58" y="80.4">VCCA</text>
<text x="84.4" y="79.9">ATMEGA328</text>
<text x="116.4" y="79.1">GND2</text>
<text x="191" y="80.7">ACTSENSE</text>
<text x="234.2" y="80.7">AMBSENSE</text>
<text x="31" y="85.7">SCK</text>
<text x="31" y="88.3">RST</text>
<text x="59" y="85.7">MOSI</text>
<text x="74.2" y="85.7">RST</text>
<text x="132.6" y="88.3">AMBSENSE</text>
<text x="132.6" y="85.7">ACTSENSE</text>
<text x="155.3" y="88.3" transform="rotate(-90 155.3 88.3)">Battery Input</text>
<text x="158" y="88.3" transform="rotate(-90 158 88.3)">Max. 16V for 5V AREF</text>
<text x="132.6" y="95.9">SCL</text>
<text x="132.6" y="93.3">SDA</text>
<text x="132.6" y="90.8">BATTSENSE</text>
<text x="216.4" y="90.6">Photocells: Bright = ~100Ω</text>
<text x="216.4" y="93.2">Light = ~10kΩ</text>
<text x="216.4" y="95.9">Dark = ~50kΩ-1MΩ</text>
<text x="58" y="99.4">GND2</text>
<text x="205.3" y="96.9">GND2</text>
<text x="63.1" y="105.8">VCCA</text>
<text x="171.3" y="102.9">OPTOA</text>
<text x="203.7" y="106">VCCA</text>
<text x="203.7" y="113.7">BATVCC</text>
<text x="51.4" y="118.7">SDA</text>
<text x="132.6" y="116.2">D4</text>
<text x="132.6" y="118.7">D5</text>
<text x="171.3" y="116.2">ILD2</text>
<text x="51.4" y="121.3">SCL</text>
<text x="150.4" y="123.8">D7</text>
<text x="150.4" y="121.3">D6</text>
<text x="171.3" y="120.6">OPTOB</text>
<text x="203.7" y="121.3">GND</text>
<text x="41.2" y="128.9">D4</text>
<text x="198.6" y="128.9">BATTSENSE</text>
<text x="130.1" y="136.5">MOSI</text>
<text x="171.3" y="134">ILD2</text>
<text x="130.1" y="141.6">SCK</text>
<text x="130.1" y="139.1">MISO</text>
<text x="162.2" y="142.6">GND2</text>
<text x="70.7" y="147.7">GND2</text>
<text x="84.4" y="146.7">328P</text>
<text x="180.9" y="149.2">CAMGND</text>
<text x="180.9" y="151.7">EXPOSE</text>
<text x="180.9" y="154.3">FOCUS</text>
<text x="51.4" y="156.8">SCL</text>
<text x="51.4" y="159.4">SDA</text>
<text x="58" y="168">GND2</text>
<text x="121.5" y="170.5">GND2</text>
</g>
<g font-size="2.3" fill="#505050">
<text x="170.7" y="52.1">TSR_1-2450</text>
<text x="170.7" y="49.8">U2</text>
</g>
<g font-size="2.1" fill="#505050">
<text x="126.6" y="60">1</text>
<text x="126.6" y="57.4">2</text>
<text x="126.6" y="54.9">3</text>
<text x="157.8" y="57.4">1</text>
<text x="157.8" y="54.9">2</text>
<text x="169.2" y="54.9">1</text>
<text x="173" y="56">VI</text>
<text x="176.3" y="59.6">GND</text>
<text x="180.5" y="56">VO</text>
<text x="186.3" y="54.9">3</text>
<text x="178" y="61.9" transform="rotate(-90 178 61.9)">2</text>
<text x="212.9" y="72.7">1</text>
<text x="212.9" y="75.2">3</text>
<text x="212.9" y="77.8">5</text>
<text x="223.8" y="77.8">6</text>
<text x="223.8" y="75.2">4</text>
<text x="223.8" y="72.7">2</text>
<text x="42.8" y="82.8">1</text>
<text x="51.1" y="82.8">2</text>
<text x="80.8" y="82.8">1</text>
<text x="86.7" y="84">PC6(/RESET)</text>
<text x="108.8" y="84">PC0(ADC0)</text>
<text x="124.8" y="82.8">23</text>
<text x="42.8" y="85.4">3</text>
<text x="42.8" y="87.9">5</text>
<text x="51.1" y="85.4">4</text>
<text x="51.1" y="87.9">6</text>
<text x="79.7" y="87.9">20</text>
<text x="86.7" y="89">AVCC</text>
<text x="108.8" y="89">PC2(ADC2)</text>
<text x="108.8" y="86.5">PC1(ADC1)</text>
<text x="124.8" y="87.9">25</text>
<text x="124.8" y="85.4">24</text>
<text x="80.8" y="90.5">7</text>
<text x="86.7" y="91.6">VCC</text>
<text x="103.8" y="94.1">PC4(ADC4/SDA)</text>
<text x="108.8" y="91.6">PC3(ADC3)</text>
<text x="124.8" y="95.5">28</text>
<text x="124.8" y="93">27</text>
<text x="124.8" y="90.5">26</text>
<text x="79.7" y="98.1">21</text>
<text x="86.7" y="99.2">AREF</text>
<text x="104.1" y="96.6">PC5(ADC5/SCL)</text>
<text x="110" y="106.8">PD0(RXD)</text>
<text x="124.8" y="105.7">2</text>
<text x="169.2" y="105.7">1</text>
<text x="183.8" y="105.7">7</text>
<text x="48.6" y="113.3">4</text>
<text x="79.7" y="113.3">10</text>
<text x="80.8" y="108.2">9</text>
<text x="86.7" y="109.3">PB6(XTAL1/TOSC1)</text>
<text x="109.9" y="111.9">PD2(INT0)</text>
<text x="110.3" y="109.3">PD1(TXD)</text>
<text x="124.8" y="113.3">5</text>
<text x="124.8" y="110.8">4</text>
<text x="124.8" y="108.2">3</text>
<text x="169.2" y="110.8">2</text>
<text x="183.8" y="110.8">8</text>
<text x="48.6" y="118.4">2</text>
<text x="48.6" y="115.8">3</text>
<text x="86.7" y="114.4">PB7(XTAL2/TOSC2)</text>
<text x="107.1" y="117">PD4(XCK/T0)</text>
<text x="109.9" y="114.4">PD3(INT1)</text>
<text x="112" y="119.5">PD5(T1)</text>
<text x="124.8" y="118.4">11</text>
<text x="124.8" y="115.8">6</text>
<text x="48.6" y="120.9">1</text>
<text x="109.8" y="124.6">PD7(AIN1)</text>
<text x="109.8" y="122">PD6(AIN0)</text>
<text x="124.8" y="123.5">13</text>
<text x="124.8" y="120.9">12</text>
<text x="169.2" y="123.5">4</text>
<text x="183.8" y="123.5">6</text>
<text x="111.1" y="129.7">PB0(ICP)</text>
<text x="124.8" y="131.1">15</text>
<text x="124.8" y="128.5">14</text>
<text x="169.2" y="128.5">3</text>
<text x="183.8" y="128.5">5</text>
<text x="80.8" y="136.2">8</text>
<text x="86.7" y="137.3">GND</text>
<text x="104.2" y="137.3">PB3(MOSI/OC2)</text>
<text x="105.4" y="134.7">PB2(SS/OC1B)</text>
<text x="108.8" y="132.2">PB1(OC1A)</text>
<text x="124.8" y="136.2">17</text>
<text x="124.8" y="133.6">16</text>
<text x="79.7" y="138.7">22</text>
<text x="86.7" y="139.8">GND</text>
<text x="109.2" y="139.8">PB4(MISO)</text>
<text x="110.3" y="142.4">PB5(SCK)</text>
<text x="124.8" y="141.2">19</text>
<text x="124.8" y="138.7">18</text>
<text x="178.1" y="148.9">3</text>
<text x="48.6" y="153.9">3</text>
<text x="48.6" y="151.4">4</text>
<text x="178.1" y="153.9">1</text>
<text x="178.1" y="151.4">2</text>
<text x="48.6" y="159">1</text>
<text x="48.6" y="156.5">2</text>
</g>
<g font-size="1.8" fill="#505050">
<text x="81.8" y="69.5">RST</text>
<text x="130.1" y="148.2">CHANGE</text>
<text x="130.1" y="155.8">WAKE</text>
</g>
</svg>
